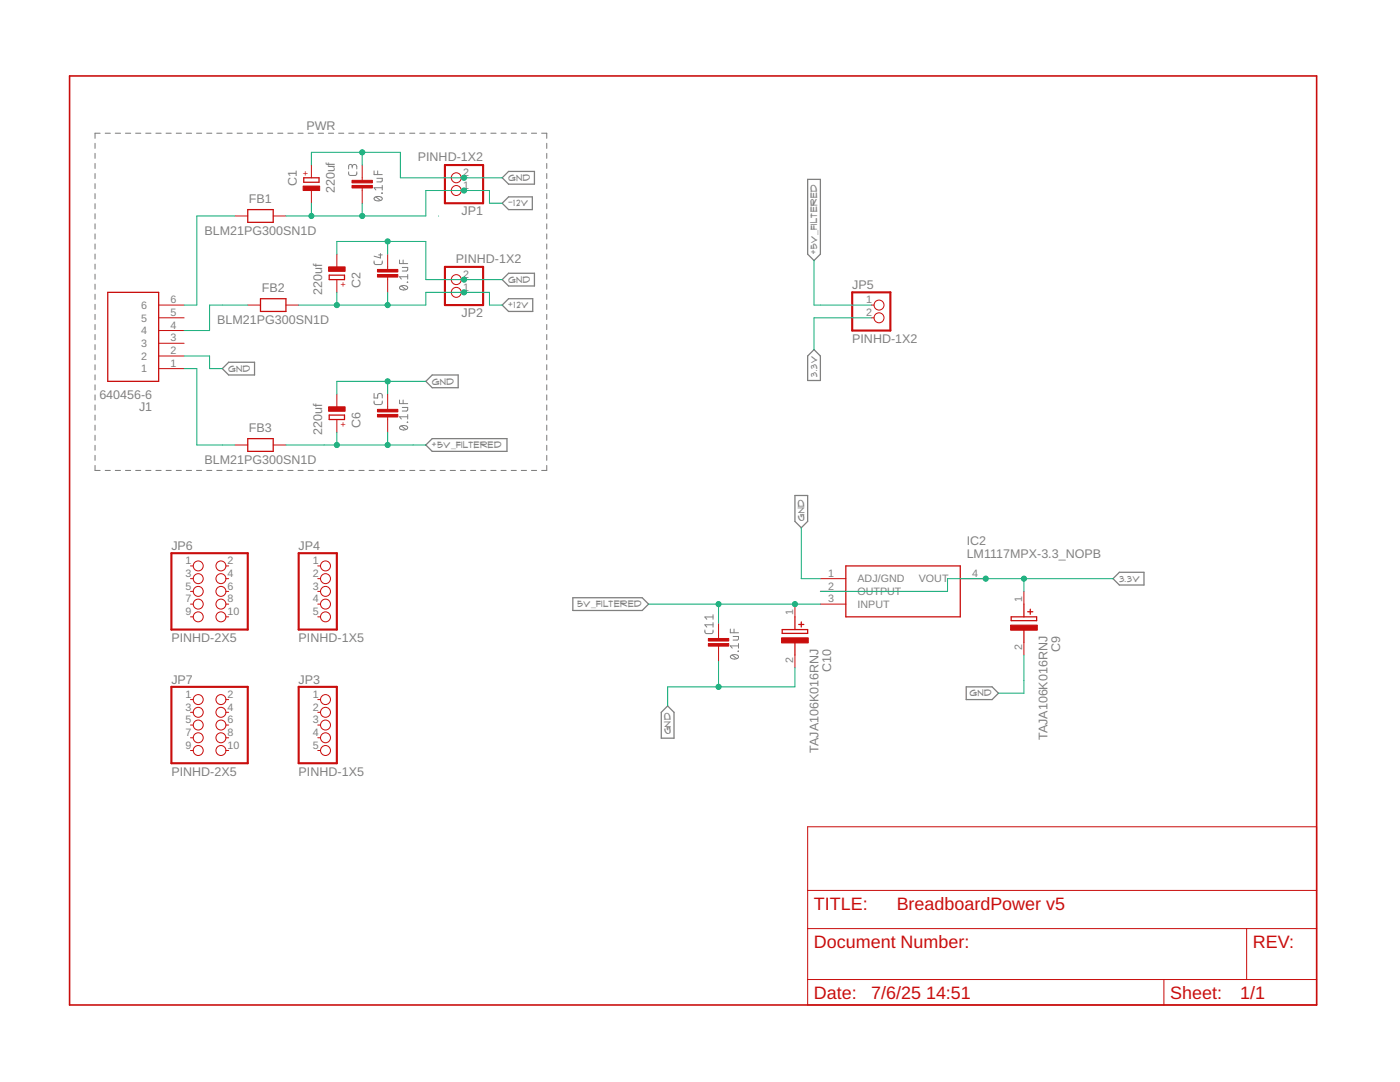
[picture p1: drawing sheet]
<svg xmlns="http://www.w3.org/2000/svg" width="279mm" height="216mm" viewBox="0 0 279 216" stroke-linecap="round" stroke-linejoin="round" font-family="sans-serif">
<g fill="none" stroke="#808080" stroke-width=".21">
<path d="M19 28.6v1M19 30.6v1M19 32.6v1M19 34.6v1M19 36.6v1M19 38.6v1M20 26.6h-1v1M21 26.6h1M23 26.6h1M25 26.6h1.1M27.1 26.6h1M29.1 26.6h1"/>
<path d="M31.1 26.6h1.1M33.1 26.6h1.1M35.2 26.6h1M37.2 26.6h1M39.2 26.6h1M41.3 26.6h1M43.3 26.6h1M45.3 26.6h1M47.3 26.6h1M49.3 26.6h1.1M51.4 26.6h1M53.4 26.6h1"/>
<path d="M55.4 26.6h1.1M57.4 26.6h1.1M59.5 26.6h1M61.5 26.6h1M63.5 26.6h1.1M65.6 26.6h1M67.6 26.6h1M69.6 26.6h1M71.6 26.6h1.1M73.7 26.6h1M75.7 26.6h1M77.7 26.6h1"/>
<path d="M79.7 26.6h1.1M81.8 26.6h1M83.8 26.6h1M85.8 26.6h1M87.8 26.6h1.1M89.9 26.6h1M91.9 26.6h1M93.9 26.6h1M95.9 26.6h1.1M98 26.6h1M100 26.6h1M102 26.6h1"/>
<path d="M104 26.6h1.1M106.1 26.6h1M108.1 26.6h1v1M109.1 28.6v1M109.1 30.6v1M109.1 32.6v1M109.1 34.6v1M109.1 36.6v1M109.1 38.6v1M19 40.6v1.1M19 42.7v1M19 44.7v1"/>
<path d="M19 46.7v1M19 48.7v1M19 50.7v1M19 52.7v1M19 54.7v1M19 56.7v1M19 58.7v1M109.1 40.6v1.1M109.1 42.7v1M109.1 44.7v1M109.1 46.7v1M109.1 48.7v1"/>
<path d="M109.1 50.7v1M109.1 52.7v1M109.1 54.7v1M109.1 56.7v1M109.1 58.7v1M19 60.7v1M19 62.7v1.1M19 64.7v1.1M19 66.8v1M19 68.8v1M19 70.8v1M19 72.8v1"/>
<path d="M19 74.8v1M19 76.8v1M19 78.8v1M109.1 60.7v1M109.1 62.7v1.1M109.1 64.7v1.1M109.1 66.8v1M109.1 68.8v1M109.1 70.8v1M109.1 72.8v1M109.1 74.8v1M109.1 76.8v1"/>
<path d="M109.1 78.8v1M19 80.8v1M19 82.8v1M19 84.8v1.1M19 86.8v1.1M19 88.9v1M19 90.9v1M19 92.9v1h1M21 93.9h1M23 93.9h1M25 93.9h1.1M27.1 93.9h1"/>
<path d="M29.1 93.9h1M31.1 93.9h1.1M33.1 93.9h1.1M35.2 93.9h1M37.2 93.9h1M39.2 93.9h1M41.3 93.9h1M43.3 93.9h1M45.3 93.9h1M47.3 93.9h1M49.3 93.9h1.1M51.4 93.9h1"/>
<path d="M53.4 93.9h1M55.4 93.9h1.1M57.4 93.9h1.1M59.5 93.9h1M61.5 93.9h1M63.5 93.9h1.1M65.6 93.9h1M67.6 93.9h1M69.6 93.9h1M71.6 93.9h1.1M73.7 93.9h1M75.7 93.9h1"/>
<path d="M77.7 93.9h1M79.7 93.9h1.1M81.8 93.9h1M83.8 93.9h1M85.8 93.9h1M87.8 93.9h1.1M89.9 93.9h1M91.9 93.9h1M93.9 93.9h1M95.9 93.9h1.1M98 93.9h1M100 93.9h1"/>
<path d="M102 93.9h1M104 93.9h1.1M106.1 93.9h1M109.1 80.8v1M109.1 82.8v1M109.1 84.8v1.1M109.1 86.8v1.1M109.1 88.9v1M109.1 90.9v1M109.1 92.9v1h-1"/>
</g>
<g fill="none" stroke="#808080" stroke-width=".2">
<path d="M69.6 34.3v.5l.3 .2h1.1l.2-.2v-.5M70.3 33.3a.46 .46 0 0 1 .4-.5 .46 .46 0 0 1 .5 .5v.4M70.3 33.5v-.3a.36 .36 0 0 0-.4-.4 .36 .36 0 0 0-.3 .4v.5M74.7 34.1v.7h1.6M74.8 39.4a1.02 1.02 0 0 1 1.5 .2 .97 .97 0 0 1-1.6 0zM75 39.3l.9 .7M75.2 35.6h1.1l-.1 .6-1 .1M75.4 34.1v.7M76.2 38.5l.1 .1zM76.3 37v.9M76.3 37.5h-1.6l.3 .4M74.7 52.1v.5l.3 .2h1.1l.2-.2v-.5"/>
<path d="M75.6 50.9h.7M75.9 50.6v.9l-1.2-.4M79.7 51.9v.7h1.7M79.8 57.2a1.02 1.02 0 0 1 1.6 .2 .97 .97 0 0 1-1.7 0zM80.1 57.1l.9 .7M80.3 53.4h1.1l-.1 .5-.1 .2h-.9M80.5 51.9v.7M81.3 56.3l.1 .1zM81.4 54.8v.9M81.4 55.2h-1.7l.4 .5M74.7 78.5v.9h.7v-.5a.46 .46 0 0 1 .4-.4 .46 .46 0 0 1 .5 .4v.5M79.7 79.8v.7h1.7"/>
<path d="M80.5 79.8v.7M74.7 80v.5l.3 .2 1.2-.1 .1-.6M79.8 85.1a1.04 1.04 0 0 1 1.6 .2 .95 .95 0 0 1-1.7 0zM80.1 85l.9 .7M80.3 81.3h1.1l-.1 .6-.1 .1h-.9M81.3 84.2l.1 .1zM81.4 82.7v.9M81.4 83.2h-1.7l.4 .4M140.7 125.7v.5l.4 .2h1l.2-.2v-.5M142.3 122.7v.9M142.3 124.2v.9M142.3 124.7h-1.6l.4 .4"/>
<path d="M142.3 123.1h-1.6l.4 .5M145.8 125.5v.8h1.6M145.9 130.8a1 1 0 0 1 1.5 .3 .97 .97 0 0 1-1.6 0zM146.1 130.7l.9 .7M146.3 127h1.1v.6l-.2 .1h-.9M146.5 125.5v.8M147.3 129.9l.1 .1zM147.4 128.4v.9M147.4 128.9h-1.6l.3 .4"/>
</g>
<g fill="none" stroke="#808080" stroke-width=".25">
<path d="M100.2 35.5l1.3-1.3h5.2v2.5h-5.2zM161.2 35.8h2.5v14.9l-1.2 1.3-1.3-1.3zM100.2 55.8l1.3-1.3h5.2v2.6h-5.2zM100.2 40.6l1.3-1.3h4.7v2.5h-4.7zM44.4 73.6l1.2-1.3h5.2v2.5h-5.2zM86.3 74.8h5.1v2.6h-5.1l-1.3-1.3zM100.2 60.9l1.3-1.3h4.8v2.5h-4.8zM162.5 69.8l1.2 1.2v4.9h-2.5v-4.9zM85 88.8l1.3-1.3h14.9v2.6h-14.9zM158.6 98.9h2.6v5.1l-1.3 1.3-1.3-1.3zM114.3 119.3h13.9l1.2 1.2-1.2 1.3h-13.9zM222.1 115.5l1.3-1.3h4.9v2.5h-4.9z"/>
<path d="M192.8 137.1h5.2l1.3 1.2-1.3 1.3h-5.2zM133.2 140.9l1.3 1.2v5.2h-2.5v-5.2z"/>
</g>
<path d="M13.9 15.2h248.9v185.3h-248.9z" fill="none" stroke="#c90d0c" stroke-width=".32"/>
<g fill="none" stroke="#c90d0c" stroke-width=".2">
<path d="M62.1 32.9v2.6M62.1 38v2.6M72.3 32.9v3.1M72.3 37.5v3.1M92.1 38h.5M92.1 35.5h.5M46.9 43.1h2.5M54.5 43.1h2.6M67.2 50.7v2.6M67.2 55.8v2.5M77.4 50.7v3.1M77.4 55.3v3"/>
<path d="M92.1 58.3h.5M92.1 55.8h.5M31.7 60.9h5M31.7 73.6h5M31.7 71h5M31.7 68.5h5M31.7 66h5M31.7 63.4h5M49.4 60.9h2.6M57.1 60.9h2.5M67.2 78.6v2.6M77.4 78.6v3.1"/>
<path d="M173.9 60.9h.5M173.9 63.4h.5M46.9 88.8h2.5M54.5 88.8h2.6M67.2 83.7v2.6M77.4 83.2v3.1M38 112.9h.6M38 115.5h.6M38 118h.6M45.1 112.9h.5M45.1 115.5h.5M45.1 118h.5"/>
<path d="M63.4 112.9h.6M63.4 115.5h.6M63.4 118h.6M163.7 115.5h5.1M163.7 118h5.1M191.6 115.5h5.1M204.3 118v2.5M38 139.6h.6M38 120.5h.6M38 123.1h.6M45.1 139.6h.5M45.1 120.5h.5"/>
<path d="M45.1 123.1h.5M63.4 139.6h.6M63.4 120.5h.6M63.4 123.1h.6M143.4 124.4v3M143.4 128.9v3.1M158.6 120.5v2.6M158.6 130.7v2.5M163.7 120.5h5.1M204.3 128.2v2.5M38 142.1h.6M38 144.7h.6"/>
<path d="M38 147.2h.6M38 149.8h.6M45.1 142.1h.5M45.1 144.7h.5M45.1 147.2h.5M45.1 149.8h.5M63.4 142.1h.6M63.4 144.7h.6M63.4 147.2h.6M63.4 149.8h.6M161.2 165h101.6v35.5h-101.6zM161.2 177.7h101.6"/>
<path d="M161.2 185.3h101.6M161.2 195.5h101.6M232.3 195.5v5M248.8 185.3v10.2"/>
<circle cx="91.1" cy="35.5" r=".99"/>
<circle cx="91.1" cy="38" r=".99"/>
<circle cx="91.1" cy="58.3" r=".99"/>
<circle cx="91.1" cy="55.8" r=".99"/>
<circle cx="175.4" cy="63.4" r=".99"/>
<circle cx="175.4" cy="60.9" r=".99"/>
<circle cx="39.6" cy="112.9" r=".99"/>
<circle cx="39.6" cy="118" r=".99"/>
<circle cx="39.6" cy="115.5" r=".99"/>
<circle cx="44.1" cy="115.5" r=".99"/>
<circle cx="44.1" cy="118" r=".99"/>
<circle cx="44.1" cy="112.9" r=".99"/>
<circle cx="65" cy="118" r=".99"/>
<circle cx="65" cy="115.5" r=".99"/>
<circle cx="65" cy="112.9" r=".99"/>
<circle cx="39.6" cy="139.6" r=".99"/>
<circle cx="39.6" cy="120.5" r=".99"/>
<circle cx="39.6" cy="123.1" r=".99"/>
<circle cx="44.1" cy="139.6" r=".99"/>
<circle cx="44.1" cy="120.5" r=".99"/>
<circle cx="44.1" cy="123.1" r=".99"/>
<circle cx="65" cy="120.5" r=".99"/>
<circle cx="65" cy="123.1" r=".99"/>
<circle cx="65" cy="139.6" r=".99"/>
<circle cx="39.6" cy="149.8" r=".99"/>
<circle cx="39.6" cy="147.2" r=".99"/>
<circle cx="39.6" cy="142.1" r=".99"/>
<circle cx="39.6" cy="144.7" r=".99"/>
<circle cx="44.1" cy="149.8" r=".99"/>
<circle cx="44.1" cy="142.1" r=".99"/>
<circle cx="44.1" cy="147.2" r=".99"/>
<circle cx="44.1" cy="144.7" r=".99"/>
<circle cx="65" cy="149.8" r=".99"/>
<circle cx="65" cy="142.1" r=".99"/>
<circle cx="65" cy="147.2" r=".99"/>
<circle cx="65" cy="144.7" r=".99"/>
</g>
<path d="M88.8 32.9h7.6v7.7h-7.6zM88.8 53.3h7.6v7.6h-7.6zM170.1 58.3h7.6v7.7h-7.6zM34.2 110.4h15.2v15.2h-15.2zM59.6 110.4h7.6v15.2h-7.6zM34.2 137.1h15.2v15.2h-15.2zM59.6 137.1h7.6v15.2h-7.6z" fill="none" stroke="#c90d0c" stroke-width=".42"/>
<g fill="none" stroke="#c90d0c" stroke-width=".25">
<path d="M60.6 35.5h3.1v.9h-3.1zM21.5 58.3h10.2v17.8h-10.2zM49.4 41.8h5.1v2.6h-5.1zM52 59.6h5.1v2.5h-5.1zM65.7 54.9h3v.9h-3zM49.4 87.5h5.1v2.6h-5.1zM65.7 82.8h3v.9h-3zM168.8 112.9h22.8v10.2h-22.8zM156.1 125.6h5.1v.8h-5.1zM158.6 123.1v2.5M158.6 128.2v2.5M159.4 124.6h1"/>
<path d="M159.9 124.1v1M201.8 123.1h5.1v.7h-5.1zM204.3 120.5v2.6M204.3 125.6v2.6M205.1 122.1h1M205.6 121.6v1"/>
</g>
<g fill="#c90d0c" stroke="#c90d0c" stroke-width=".2">
<path d="M60.5 37.1h3.3v.9h-3.3z"/>
<path d="M70.3 37h4v.5h-4z"/>
<path d="M70.3 36h4v.5h-4z"/>
<path d="M75.3 54.8h4.1v.5h-4.1z"/>
<path d="M75.3 53.8h4.1v.5h-4.1z"/>
<path d="M65.6 53.3h3.3v.8h-3.3z"/>
<path d="M75.3 82.7h4.1v.5h-4.1z"/>
<path d="M75.3 81.7h4.1v.5h-4.1z"/>
<path d="M65.6 81.2h3.3v.9h-3.3z"/>
<path d="M141.4 128.4h4v.5h-4z"/>
<path d="M141.4 127.4h4v.5h-4z"/>
</g>
<g fill="#c90d0c" stroke="#c90d0c" stroke-width=".2">
<path d="M201.7 124.7h5.3v1h-5.3z" fill-rule="evenodd"/>
<path d="M156 127.3h5.3v1h-5.3z" fill-rule="evenodd"/>
</g>
<g fill="none" stroke="#0dab76" stroke-width=".2">
<path d="M62.1 32.9v-2.5h17.8v5.1h20.3M72.3 30.4v2.5M46.9 43.1h-7.6v17.8h-2.6M62.1 40.6v2.5M67.2 50.7v-2.5h17.8v7.6h15.2M67.2 58.3v2.6M72.3 40.6v2.5M77.4 48.2v2.5M77.4 58.3v2.6M87.5 43.1h.1M100.2 40.6h-2.5v-2.6h-12.7v5.1h-27.9M162.5 52v8.9h11.4"/>
<path d="M36.7 73.6h2.6v15.2h7.6M36.7 71h5.1v2.6h2.6M49.4 60.9h-7.6v5.1h-5.1M59.6 60.9h25.4v-2.6h12.7v2.6h2.5M77.4 76.1v2.5M85 76.1h-17.8v2.5M173.9 63.4h-11.4v6.4M57.1 88.8h27.9M67.2 86.3v2.5M77.4 86.3v2.5M159.9 105.3v10.2h3.8M204.3 115.5v2.5"/>
<path d="M222.1 115.5h-33v2.5h-25.4M129.4 120.5h34.3M143.4 120.5v3.9M143.4 132v5.1M158.6 133.2v3.9h-25.4v3.8M204.3 130.7v7.6h-5"/>
</g>
<g fill="#0dab76" stroke="#0dab76" stroke-width=".2">
<circle cx="72.3" cy="30.4" r=".51"/>
<circle cx="92.6" cy="35.5" r=".51"/>
<circle cx="77.4" cy="48.2" r=".51"/>
<circle cx="92.6" cy="55.8" r=".51"/>
<circle cx="77.4" cy="76.1" r=".51"/>
<circle cx="143.4" cy="137.1" r=".51"/>
<circle cx="62.1" cy="43.1" r=".51"/>
<circle cx="72.3" cy="43.1" r=".51"/>
<circle cx="92.6" cy="38" r=".51"/>
<circle cx="67.2" cy="60.9" r=".51"/>
<circle cx="77.4" cy="60.9" r=".51"/>
<circle cx="92.6" cy="58.3" r=".51"/>
<circle cx="67.2" cy="88.8" r=".51"/>
<circle cx="77.4" cy="88.8" r=".51"/>
<circle cx="204.3" cy="115.5" r=".51"/>
<circle cx="196.7" cy="115.5" r=".51"/>
<circle cx="158.6" cy="120.5" r=".51"/>
<circle cx="143.4" cy="120.5" r=".51"/>
</g>
<g font-size="3.6" fill="#c90d0c">
<text x="162.4" y="181.5">TITLE:</text>
<text x="179" y="181.5">BreadboardPower v5</text>
<text x="162.4" y="189.1">Document Number:</text>
<text x="250.1" y="189.1">REV:</text>
<text x="162.4" y="199.3">Date:</text>
<text x="173.9" y="199.3">7/6/25</text>
<text x="184.8" y="199.3">14:51</text>
<text x="233.6" y="199.3">Sheet:</text>
<text x="247.5" y="199.3">1/1</text>
</g>
<g font-size="2.5" fill="#808080">
<text x="61.1" y="26">PWR</text>
<text x="83.4" y="32.2">PINHD-1X2</text>
<text x="49.7" y="40.6">FB1</text>
<text x="59.2" y="37.1" transform="rotate(-90 59.2 37.1)">C1</text>
<text x="66.8" y="38.6" transform="rotate(-90 66.8 38.6)">220uf</text>
<text x="40.8" y="46.9">BLM21PG300SN1D</text>
<text x="92.1" y="43">JP1</text>
<text x="91" y="52.5">PINHD-1X2</text>
<text x="52.2" y="58.3">FB2</text>
<text x="64.3" y="58.9" transform="rotate(-90 64.3 58.9)">220uf</text>
<text x="71.9" y="57.4" transform="rotate(-90 71.9 57.4)">C2</text>
<text x="170.1" y="57.7">JP5</text>
<text x="43.3" y="64.7">BLM21PG300SN1D</text>
<text x="92.1" y="63.3">JP2</text>
<text x="170.1" y="68.5">PINHD-1X2</text>
<text x="19.8" y="79.5">640456-6</text>
<text x="27.7" y="82.1">J1</text>
<text x="49.7" y="86.3">FB3</text>
<text x="64.3" y="86.9" transform="rotate(-90 64.3 86.9)">220uf</text>
<text x="71.9" y="85.3" transform="rotate(-90 71.9 85.3)">C6</text>
<text x="40.8" y="92.6">BLM21PG300SN1D</text>
<text x="34.2" y="109.8">JP6</text>
<text x="59.6" y="109.8">JP4</text>
<text x="192.9" y="111.3">LM1117MPX-3.3_NOPB</text>
<text x="192.9" y="108.7">IC2</text>
<text x="34.2" y="128.2">PINHD-2X5</text>
<text x="59.6" y="128.2">PINHD-1X5</text>
<text x="211.6" y="130.1" transform="rotate(-90 211.6 130.1)">C9</text>
<text x="34.2" y="136.4">JP7</text>
<text x="59.6" y="136.4">JP3</text>
<text x="165.9" y="134" transform="rotate(-90 165.9 134)">C10</text>
<text x="209" y="147.7" transform="rotate(-90 209 147.7)">TAJA106K016RNJ</text>
<text x="34.2" y="154.8">PINHD-2X5</text>
<text x="59.6" y="154.8">PINHD-1X5</text>
<text x="163.3" y="150.2" transform="rotate(-90 163.3 150.2)">TAJA106K016RNJ</text>
</g>
<g font-size="2.1" fill="#808080">
<text x="92.4" y="35.1">2</text>
<text x="92.4" y="37.7">1</text>
<text x="92.4" y="58">1</text>
<text x="92.4" y="55.4">2</text>
<text x="28.1" y="64.2">5</text>
<text x="28.1" y="61.6">6</text>
<text x="34" y="65.6">4</text>
<text x="34" y="63.1">5</text>
<text x="34" y="60.5">6</text>
<text x="172.9" y="60.5">1</text>
<text x="172.9" y="63.1">2</text>
<text x="28.1" y="71.8">2</text>
<text x="28.1" y="69.2">3</text>
<text x="28.1" y="66.7">4</text>
<text x="34" y="70.7">2</text>
<text x="34" y="68.1">3</text>
<text x="28.1" y="74.3">1</text>
<text x="34" y="73.2">1</text>
<text x="37" y="112.6">1</text>
<text x="45.4" y="112.6">2</text>
<text x="62.4" y="112.6">1</text>
<text x="37" y="115.1">3</text>
<text x="37" y="117.6">5</text>
<text x="45.4" y="115.1">4</text>
<text x="45.4" y="117.6">6</text>
<text x="62.4" y="115.1">2</text>
<text x="62.4" y="117.6">3</text>
<text x="165.3" y="115.1">1</text>
<text x="165.3" y="117.6">2</text>
<text x="171.1" y="116.2">ADJ/GND</text>
<text x="171.1" y="118.8">OUTPUT</text>
<text x="183.4" y="116.2">VOUT</text>
<text x="194" y="115.1">4</text>
<text x="37" y="120.2">7</text>
<text x="37" y="122.7">9</text>
<text x="45.4" y="120.2">8</text>
<text x="45.4" y="122.7">10</text>
<text x="62.4" y="120.2">4</text>
<text x="62.4" y="122.7">5</text>
<text x="158.3" y="122.7" transform="rotate(-90 158.3 122.7)">1</text>
<text x="165.3" y="120.2">3</text>
<text x="171.1" y="121.3">INPUT</text>
<text x="204" y="120.2" transform="rotate(-90 204 120.2)">1</text>
<text x="204" y="129.7" transform="rotate(-90 204 129.7)">2</text>
<text x="158.3" y="132.2" transform="rotate(-90 158.3 132.2)">2</text>
<text x="37" y="139.2">1</text>
<text x="37" y="141.8">3</text>
<text x="45.4" y="139.2">2</text>
<text x="45.4" y="141.8">4</text>
<text x="62.4" y="139.2">1</text>
<text x="62.4" y="141.8">2</text>
<text x="37" y="144.3">5</text>
<text x="37" y="146.9">7</text>
<text x="37" y="149.4">9</text>
<text x="45.4" y="144.3">6</text>
<text x="45.4" y="146.9">8</text>
<text x="45.4" y="149.4">10</text>
<text x="62.4" y="144.3">3</text>
<text x="62.4" y="146.9">4</text>
<text x="62.4" y="149.4">5</text>
</g>
<g font-size="1.8" fill="#c90d0c">
<text x="61.6" y="35.1" transform="rotate(-90 61.6 35.1)">+</text>
<text x="69.1" y="57.2" transform="rotate(-90 69.1 57.2)">+</text>
<text x="69.1" y="85.2" transform="rotate(-90 69.1 85.2)">+</text>
</g>
<g font-size="1.8" fill="#808080">
<text x="101.5" y="36.1">GND</text>
<text x="101.5" y="41.2">-12V</text>
<text x="163.1" y="50.7" transform="rotate(-90 163.1 50.7)">+5V_FILTERED</text>
<text x="101.5" y="56.4">GND</text>
<text x="101.5" y="61.5">+12V</text>
<text x="45.6" y="74.2">GND</text>
<text x="86.3" y="76.7">GND</text>
<text x="163.1" y="75.2" transform="rotate(-90 163.1 75.2)">3.3V</text>
<text x="86.3" y="89.4">+5V_FILTERED</text>
<text x="160.5" y="104" transform="rotate(-90 160.5 104)">GND</text>
<text x="223.4" y="116.1">3.3V</text>
<text x="115.3" y="121.2">5V_FILTERED</text>
<text x="193.6" y="139">GND</text>
<text x="133.9" y="146.6" transform="rotate(-90 133.9 146.6)">GND</text>
</g>
</svg>
